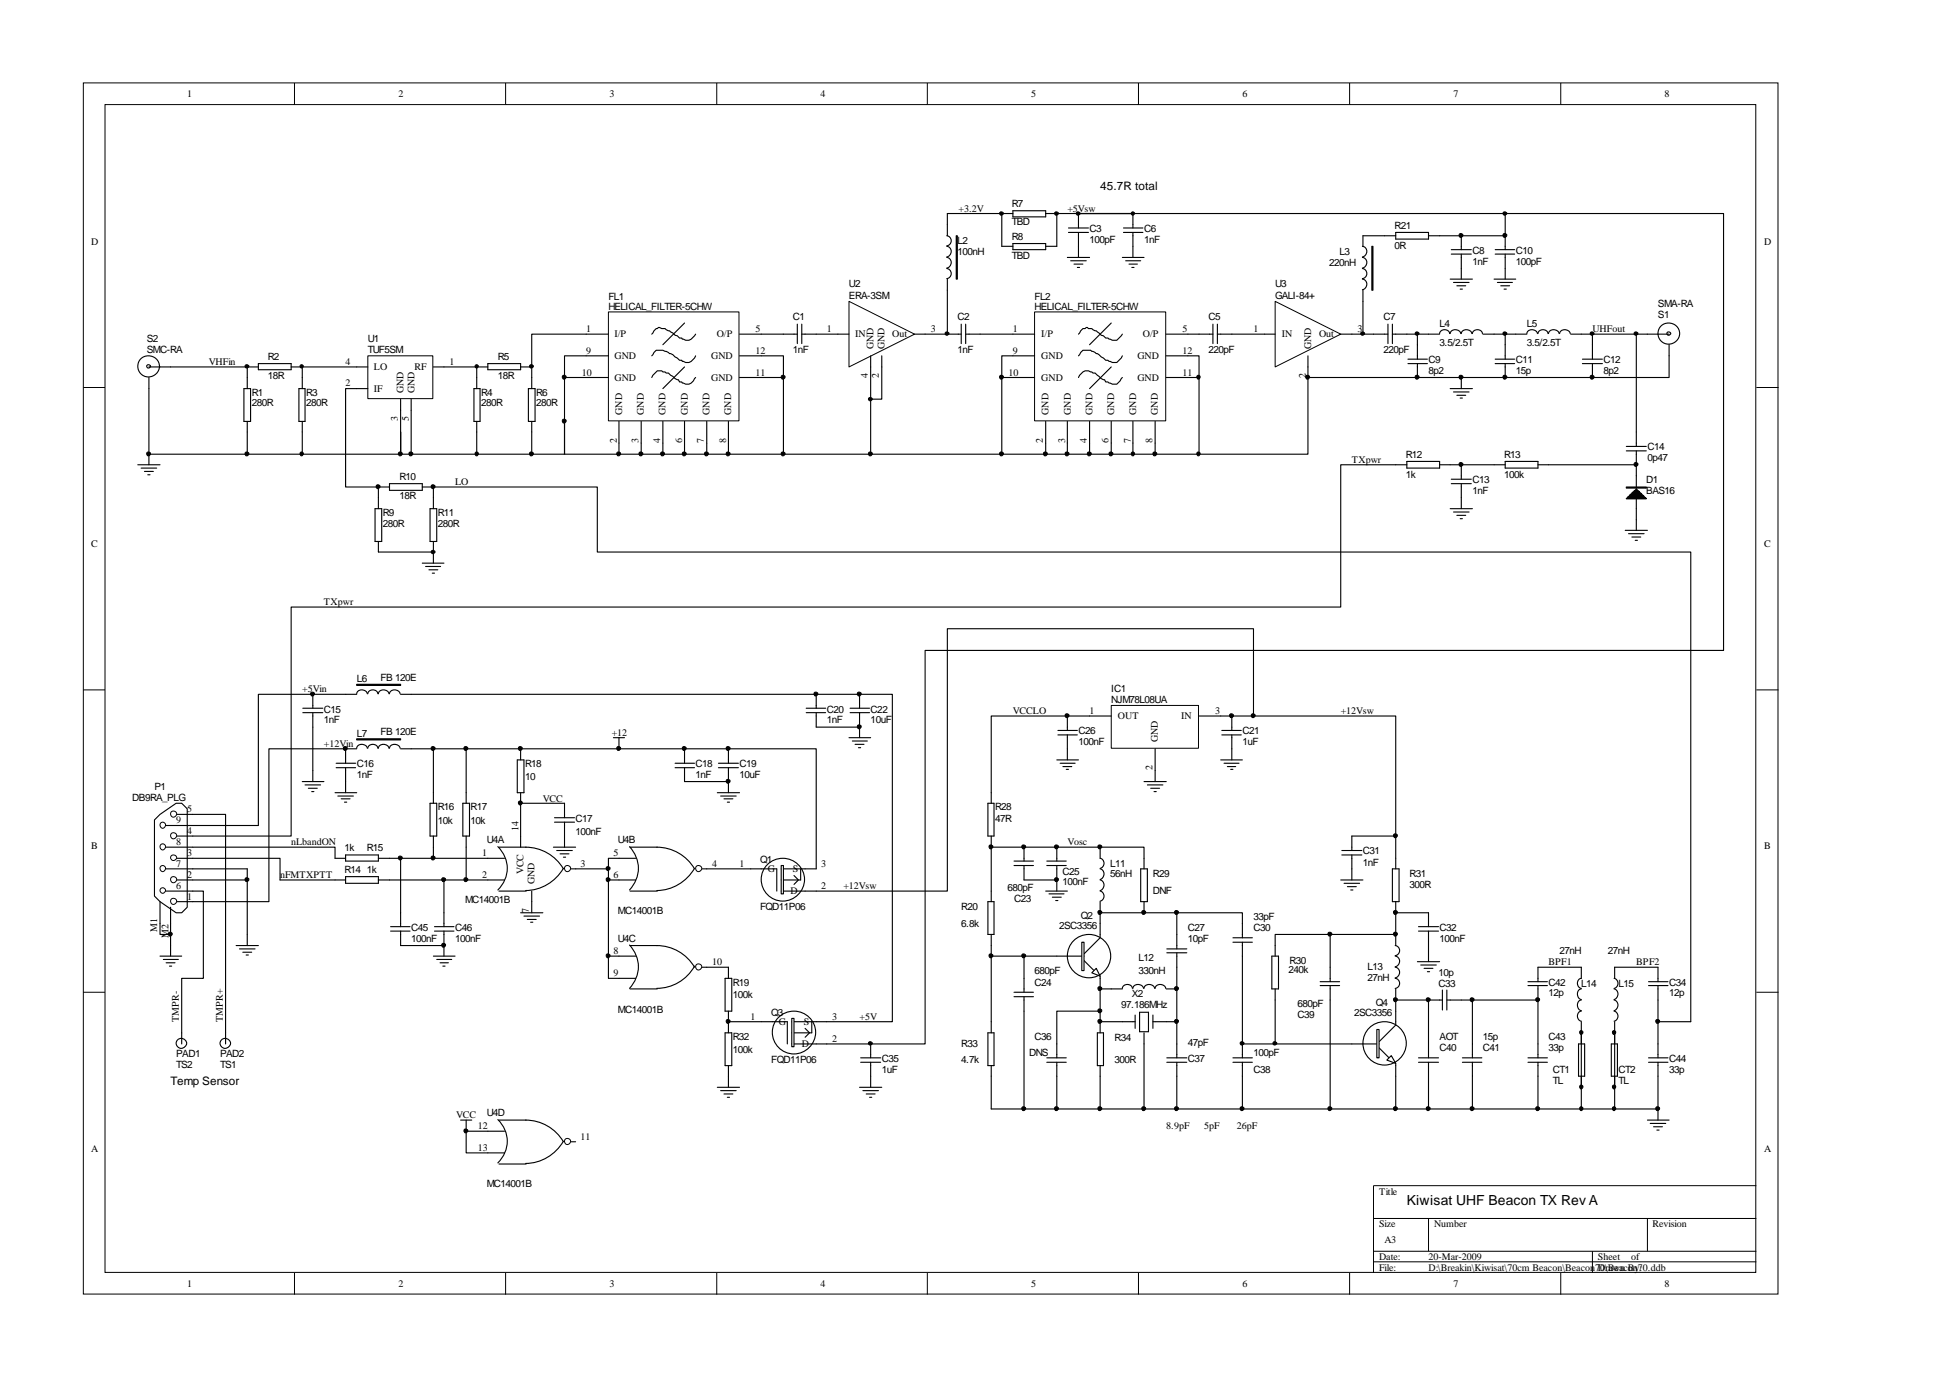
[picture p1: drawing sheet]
<svg xmlns="http://www.w3.org/2000/svg" width="297mm" height="210mm" viewBox="0 0 297 210" stroke-linecap="round" stroke-linejoin="round" font-family="sans-serif">
<g fill="none" stroke="#000" stroke-width=".15">
<path d="M12.7 12.6h258.2v184.5h-258.2zM16 15.9h251.5v177.9h-251.5zM44.9 12.6v3.3M77 12.6v3.3M109.2 12.6v3.3M141.3 12.6v3.3M173.5 12.6v3.3M205.7 12.6v3.3M237.8 12.6v3.3M12.7 59h3.3M267.6 59h3.4M12.7 105.1h3.3"/>
<path d="M267.6 105.1h3.4M12.7 151.1h3.3M267.6 151.1h3.4M44.9 193.9v3.3M77 193.9v3.3M109.2 193.9v3.3M141.3 193.9v3.3M173.5 193.9v3.3M205.7 193.9v3.3M209.3 185.6h58.3M209.3 190.6h58.3M209.3 192.2h58.3"/>
<path d="M217.7 185.6v5M237.8 193.9v3.3M242.7 190.6v3.3M251 185.6v5M267.6 180.6h-58.3v13.3"/>
</g>
<path d="M251 50.9h1.6M254.3 52.5v1.7" fill="none" stroke="#000" stroke-width=".17"/>
<circle cx="254.3" cy="50.8" r=".28" fill="#fff" stroke="#000" stroke-width=".17"/>
<g fill="none" stroke="#000" stroke-width=".17">
<path d="M22.7 57.5v1.7M24.4 55.9h1.6M252.6 50.9h1.7"/>
<circle cx="254.3" cy="50.8" r="1.64"/>
</g>
<circle cx="22.7" cy="55.8" r=".28" fill="#fff" stroke="#000" stroke-width=".17"/>
<g fill="none" stroke="#000" stroke-width=".17">
<path d="M22.7 55.9h1.7"/>
<circle cx="22.7" cy="55.8" r="1.64"/>
</g>
<path d="M92.8 47.6h19.8v16.5h-19.8z" fill="#fff"/>
<path d="M92.7 47.5h19.9v16.6h-19.9z" fill="none" stroke="#000" stroke-width=".15"/>
<g fill="none" stroke="#000" stroke-width=".17">
<path d="M22.7 59.2v10h23.4M26 55.9h11.7v3.3M37.2 59.2h1v5h-1zM37.7 55.9h1.7M39.4 55.4h5v.9h-5zM44.4 55.9h1.7M45.6 59.2h.9v5h-.9zM46.1 57.5v1.7M89.3 50.9h3.4M89.3 54.2h3.4M89.3 57.5h3.4M99.3 54.2l.7-.8h1l1 .5a1.1 1.1 0 0 1 .9 .5l.6 .5h.4a1.2 1.2 0 0 0 1.9-.4l.2-.3"/>
<path d="M99.3 50.9l.2-.2a1.56 1.56 0 0 1 .8-.8l.5 .2h.5l1.2 .6 .4 .4 .3 .1 .3 .3h.4a1.2 1.2 0 0 0 1.9-.3l.2-.3M99.3 57.5l.4-.5a1.16 1.16 0 0 1 1.1-.5l.2 .2 .9 .1 .6 .5a1.1 1.1 0 0 0 .9 .5l.1 .4h.4a1.14 1.14 0 0 0 1.9-.5l.2-.2M104.3 49.2l-3.3 3.3M104.3 55.9l-3.3 3.3M112.7 50.9h3.3M112.7 54.2h3.3M112.7 57.5h3.3M21 70.8h3.4M21.5 71.3h2.4M22 71.8h1.4M22.5 72.3h.4M22.7 69.2v1.6"/>
<path d="M37.7 64.2v1.6M46.1 64.2v1.6M94.3 64.2v3.3M97.7 64.2v3.3M101 64.2v3.3M104.3 64.2v3.3M107.7 64.2v3.3M111 64.2v3.3"/>
</g>
<path d="M56.1 54.3h9.9v6.4h-9.9z" fill="#fff"/>
<path d="M56 54.2h10v6.5h-10z" fill="none" stroke="#000" stroke-width=".15"/>
<g fill="none" stroke="#000" stroke-width=".17">
<path d="M54.4 55.9h1.6M54.4 59.2h1.6M66 55.9h1.6M72.2 59.2h1v5h-1zM72.6 55.9h1.7M72.6 57.5v1.7M74.3 55.4h5v.9h-5zM79.3 55.9h1.7M80.5 59.2h1v5h-1zM81 55.9v3.3M86 57.5v11.7h-25v-3.4v3.4h-14.9M89.3 50.9h-8.3v5"/>
<path d="M89.3 54.2h-3.3v3.3h3.3M116 54.2h3.4v3.3h-3.4M116 50.9h5.5M119.4 57.5v11.7h-8.4M121.5 49.4v2.9M122.2 50.9h2.2M122.2 49.4v2.9M61 60.8v1.7M62.7 60.8v1.7M72.6 64.2v1.6M81 64.2v1.6M86 64.2v5h25v-1.7"/>
<path d="M94.3 67.5v1.7M97.7 67.5v1.7M101 67.5v1.7M104.3 67.5v1.7M107.7 67.5v1.7"/>
</g>
<path d="M129.4 45.9l10 5-10 5z" fill-rule="evenodd" fill="#fff" stroke="#000" stroke-width=".15"/>
<path d="M124.4 50.9h5M132.7 54.2v15M134.4 54.2v6.6h-1.7M139.4 50.9h1.6" fill="none" stroke="#000" stroke-width=".17"/>
<path d="M157.7 47.6h19.9v16.5h-19.9z" fill="#fff"/>
<path d="M157.6 47.5h20v16.6h-20z" fill="none" stroke="#000" stroke-width=".15"/>
<g fill="none" stroke="#000" stroke-width=".17">
<path d="M144.4 34.2v1.7M152.7 37.5h1.6M154.3 37.1h5v.9h-5zM159.3 37.5h1.7M162.8 35.4h3.1M162.8 34.7h3.1M164.3 32.5v2.2M164.3 35.4v2.1M171.2 35.4h3M171.2 34.7h3M172.6 32.5v2.2M172.6 35.4v2.1"/>
<path d="M144.4 42.5v1.7M154.3 50.9h3.3M154.3 54.2h3.3M154.3 57.5h3.3M164.3 54.2l.7-.8h1.2l1.3 .6a3.4 3.4 0 0 0 1.7 1l.3 .2a1.16 1.16 0 0 0 1.2-.5l.3-.5M164.3 50.9l.2-.2a.88 .88 0 0 1 .9-.6l.1-.2 .4 .2h.5l.6 .3 1.5 1.1h.3l.7 .3a1.16 1.16 0 0 0 1.2-.5l.3-.4M164.3 57.5a1.36 1.36 0 0 1 2.2-.7h.4l.6 .5a1.1 1.1 0 0 0 .8 .5l.2 .4h.3l.7 .3a1.2 1.2 0 0 0 1.4-.8l.1-.2M169.3 49.2l-3.3 3.3M169.3 55.9l-3.3 3.3M177.7 50.9h3.3M177.7 54.2h3.3M177.7 57.5h3.3"/>
<path d="M159.3 64.2v3.3M162.6 64.2v3.3M166 64.2v3.3M169.3 64.2v3.3M172.6 64.2v3.3M176 64.2v3.3"/>
</g>
<path d="M145.7 35.9h.2v6.6h-.2z" fill-rule="evenodd" fill="#fff" stroke="#000" stroke-width=".17"/>
<g fill="none" stroke="#000" stroke-width=".17">
<path d="M144.3 35.9a.77 .77 0 0 1 .6 .8 .77 .77 0 0 1-.6 .7M144.3 37.5a.82 .82 0 0 1 .7 .8 .82 .82 0 0 1-.7 .8M144.3 39.2a.82 .82 0 0 1 .7 .8 .82 .82 0 0 1-.7 .8M154.3 32.1h5v.9h-5zM154.3 32.5h-1.6v5M159.3 32.5h1.7v5M162.6 39.2h3.4M163.2 39.7h2.3M164.3 37.5v1.7M144.3 40.9a.77 .77 0 0 1 .6 .8 .77 .77 0 0 1-.6 .7M144.4 44.2v6.7h2.1M146.5 49.4v2.9"/>
<path d="M147.2 50.9h2.2M147.2 49.4v2.9M152.7 57.5h1.6M154.3 54.2h-1.6v15M163.7 40.2h1.3M164.2 40.7h.3M181 54.2h1.7v15h-6.7M181 57.5h1.7M182.7 50.9h2.1M184.8 49.4v2.9M185.5 50.9h2.2M185.5 49.4v2.9"/>
<path d="M57.1 77.5h1.1v5h-1.1zM59.4 74.2h-1.7v3.3M59.4 73.7h4.9v1h-4.9zM64.3 74.2h1.7v3.3M65.5 77.5h1v5h-1zM159.3 67.5v1.7M162.6 67.5v1.7M166 67.5v1.7M169.3 67.5v1.7M172.6 67.5v1.7M176 67.5v1.7h-56.6M57.7 82.5v1.6h8.3"/>
<path d="M64.3 85.8h3.3M64.9 86.3h2.2M65.4 86.8h1.3M65.9 87.3h.3M66 82.5v3.3"/>
</g>
<path d="M194.3 45.9l10 5-10 5z" fill-rule="evenodd" fill="#fff" stroke="#000" stroke-width=".15"/>
<g fill="none" stroke="#000" stroke-width=".17">
<path d="M192.7 50.9h1.6M199.3 54.2v1.7M204.3 50.9h1.7M209.3 50.9h2.2M211.5 49.4v2.9M212.2 50.9h2.2M212.2 49.4v2.9M214.5 55.4h3M214.5 54.7h3M216 52.5v2.2M216 55.4v2.1h26.7v-2.1M217.7 50.9h1.7"/>
<path d="M219.4 50.8a.79 .79 0 0 1 .7-.6 .79 .79 0 0 1 .8 .6M221 50.8a.84 .84 0 0 1 .8-.6 .84 .84 0 0 1 .8 .6M221 59.2h3.4M221.5 59.7h2.4M222.7 50.8a.84 .84 0 0 1 .8-.6 .84 .84 0 0 1 .8 .6M222.7 57.5v1.7M224.4 50.8a.79 .79 0 0 1 .7-.6 .79 .79 0 0 1 .8 .6M226 50.9h6.7M227.8 55.4h3M227.8 54.7h3M229.4 50.9v3.8M229.4 55.4v2.1"/>
<path d="M232.7 50.8a.84 .84 0 0 1 .8-.6 .84 .84 0 0 1 .8 .6M234.4 50.8a.79 .79 0 0 1 .7-.6 .79 .79 0 0 1 .8 .6M236 50.8a.84 .84 0 0 1 .8-.6 .84 .84 0 0 1 .8 .6M237.7 50.8a.84 .84 0 0 1 .8-.6 .84 .84 0 0 1 .8 .6M239.4 50.9h3.3v3.8M241.1 55.4h3.1M241.1 54.7h3.1M222 60.2h1.4M222.5 60.6h.3M247.8 68h3.1M247.8 68.7h3.1M249.3 65.8v2.2"/>
<path d="M249.3 68.7v10.5"/>
</g>
<g fill="#fff" stroke="#000" stroke-width=".17">
<path d="M247.8 74.2h3.1v.2h-3.1z" fill-rule="evenodd"/>
<path d="M247.8 76l1.5-1.5 1.6 1.5z" fill-rule="evenodd"/>
</g>
<g fill="none" stroke="#000" stroke-width=".17">
<path d="M171 39.2h3.3M171.5 39.7h2.3M172.6 37.5v1.7M172 40.2h1.3M172.5 40.7h.3M181 50.9h1.7M187.7 50.9h5M199.3 55.9v1.6M206 50.9h3.3M216 57.5h-16.7v11.7h-16.6M242.7 50.9h6.6M251 50.9h-1.7v14.9"/>
<path d="M254.3 54.2v3.3h-11.6M249.3 74.5l.2 .2-.5 .1h.7l.2 .1h-1.1l-.1 .2h1.3l.2 .2h-1.7l-.2 .2h2.1l.1 .1h-2.3l-.2 .2h2.7l.2 .2h-3.1M249.3 79.2v1.6M247.6 80.8h3.4M248.2 81.3h2.3M248.7 81.8h1.3M249.2 82.3h.3M66 114.1h38.3M93.5 112.4h1.7M94.3 112.4v1.7M51.1 130.7h1.6M51.1 134h1.6"/>
<path d="M52.7 130.2h5v1h-5zM52.7 133.5h5v1h-5zM57.7 130.7h19.2M57.7 134h19.2M65.5 122.4h1v5h-1zM66 120.7v1.7M66 127.4v3.3M70.5 122.4h1v5h-1zM71 120.7v1.7M71 127.4v6.6M75.9 129a4.5 4.5 0 0 1 0 6.6M76 129h4.2"/>
<path d="M76 135.7h4.2M79.3 122.4v6.6M79.3 139h3.4M79.8 139.5h2.4M80.1 129a6.7 6.7 0 0 1 5.8 3.3M81 135.7v3.3M85.9 132.3a6.8 6.8 0 0 1-5.8 3.4M92.7 132.3v1.7h4.2M92.7 134v15h4.2M95.9 129a4.7 4.7 0 0 1 0 6.6M96 129h4.2M96 135.7h4.2"/>
<path d="M96.9 130.7h-4.2v1.6h-5.7M100.1 129a6.7 6.7 0 0 1 5.7 3.3M105.8 132.3a6.8 6.8 0 0 1-5.7 3.4M107 132.3h.7M114.4 132.3h4v3.4M119 135.7h5.4M119 134h3M119 132.3h5.4M121 133.4l.7 .6-.7 .7M80.3 140.1h1.4M80.9 140.5h.3M92.7 145.6h4.2"/>
<path d="M95.9 143.9a4.7 4.7 0 0 1 0 6.7M96 144h4.2M96 150.6h4.2M100.1 144a6.7 6.7 0 0 1 5.7 3.3M105.8 147.2a6.6 6.6 0 0 1-5.7 3.4M107 147.3h.7M110.5 149h1v5h-1zM110.5 157.3h1v5h-1zM111 147.3v1.7M111 154v3.3M75.9 170.5a4.5 4.5 0 0 1 0 6.6M76 170.6h4.2"/>
<path d="M76 177.3h4.2M76.9 172.3h-5.9v3.3h5.9M80.1 170.6a6.7 6.7 0 0 1 5.8 3.3M85.9 173.8a6.8 6.8 0 0 1-5.8 3.4M87 173.9h.7M109.3 165.6h3.4M109.8 166.1h2.4M110.3 166.6h1.4M110.8 167.1h.4M111 162.3v3.3"/>
<circle cx="119.3" cy="134" r="3.3"/>
</g>
<g fill="none" stroke="#000" stroke-width=".15">
<circle cx="86.5" cy="132.3" r=".48"/>
<circle cx="106.5" cy="132.3" r=".48"/>
<circle cx="106.5" cy="147.3" r=".48"/>
<circle cx="86.5" cy="173.9" r=".48"/>
</g>
<path d="M119 131.8h.4v4.4h-.4z" fill-rule="evenodd" fill="#fff" stroke="#000" stroke-width=".17"/>
<g fill="none" stroke="#000" stroke-width=".17">
<path d="M122 132.3v1.7M116 155.6h4v3.4M120.6 155.6h5.4M120.6 159h5.4M120.6 157.3h3.1M122.7 156.6l.7 .7-.7 .7"/>
<circle cx="121" cy="157.3" r="3.3"/>
</g>
<path d="M120.6 155.1h.4v4.3h-.4z" fill-rule="evenodd" fill="#fff" stroke="#000" stroke-width=".17"/>
<g fill="none" stroke="#000" stroke-width=".17">
<path d="M144.4 32.5h8.3M161 32.5h101.6v66.6h-121.6v59.9h-15M207.7 35.9v1.6M207.7 44.2v1.7M66 114.1v6.6M71 114.1v6.6M78.8 115.8h1v4.9h-1zM79.3 114.1v1.7M104.3 114.1h20.1v18.2M23.5 124.9l.9-.8 2.4-1.7h.9l.8 .8v15l-.8 .8h-.9l-2.4-1.7-.9-.8zM24.4 137.3v5h1.6M25.3 132.3h4.1"/>
<path d="M25.3 129h4.1M25.3 135.7h4.1M25.3 125.7h4.1M26 138.2v7.4M27 134h2.4M27 130.7h2.4M27 127.4h2.4M27 124.1h2.4M27 137.3h2.4M79.3 120.7v1.7h6.7v2.2M84.3 129h3.4M84.5 125.2h3"/>
<path d="M84.5 124.6h3M84.8 129.6h2.4M85.3 130.1h1.4M85.9 130.6h.3M86 125.2v3.8M107.7 132.3h6.7M24.4 145.6h3.3M24.9 146.1h2.3M25.3 146.7h1.4M25.8 147.2h.4M111 155.6h5M123.7 155.6v1.7"/>
</g>
<g fill="none" stroke="#000" stroke-width=".15">
<circle cx="24.8" cy="129" r=".45"/>
<circle cx="24.8" cy="132.3" r=".45"/>
<circle cx="24.8" cy="125.7" r=".45"/>
<circle cx="24.8" cy="135.6" r=".42"/>
<circle cx="26.4" cy="127.3" r=".48"/>
<circle cx="26.4" cy="124" r=".48"/>
<circle cx="26.4" cy="137.3" r=".48"/>
<circle cx="26.4" cy="134" r=".48"/>
<circle cx="26.5" cy="130.6" r=".45"/>
</g>
<g fill="#000" stroke="#000" stroke-width=".15">
<circle cx="119.3" cy="57.4" r=".31"/>
<circle cx="152.6" cy="57.4" r=".31"/>
<circle cx="182.6" cy="57.4" r=".28"/>
<circle cx="199.3" cy="57.4" r=".31"/>
<circle cx="222.6" cy="57.4" r=".31"/>
<circle cx="229.3" cy="50.8" r=".28"/>
<circle cx="119.3" cy="69.1" r=".31"/>
<circle cx="132.6" cy="69.1" r=".31"/>
<circle cx="132.6" cy="60.8" r=".28"/>
<circle cx="152.6" cy="69.1" r=".31"/>
<circle cx="159.3" cy="69.1" r=".31"/>
<circle cx="162.6" cy="69.1" r=".31"/>
<circle cx="166" cy="69.1" r=".31"/>
<circle cx="169.3" cy="69.1" r=".31"/>
<circle cx="172.6" cy="69.1" r=".28"/>
<circle cx="176" cy="69.1" r=".31"/>
<circle cx="182.6" cy="69.1" r=".28"/>
</g>
<path d="M209 37.5h.2v6.7h-.2z" fill-rule="evenodd" fill="#fff" stroke="#000" stroke-width=".17"/>
<g fill="none" stroke="#000" stroke-width=".17">
<path d="M144.4 32.5v1.7M207.6 37.5a.82 .82 0 0 1 .7 .8 .82 .82 0 0 1-.7 .8M207.6 39.2a.82 .82 0 0 1 .7 .8 .82 .82 0 0 1-.7 .8M221.1 38.7h3.1M221.1 38h3.1M222.7 35.9v2.1M222.7 38.7v2.2M227.8 38.7h3M227.8 38h3M229.4 32.5v3.4h-10M229.4 35.9v2.1M229.4 38.7v3.8"/>
<path d="M141 50.9h3.4M149.4 50.9h4.9M207.6 40.9a.77 .77 0 0 1 .7 .8 .77 .77 0 0 1-.7 .7M207.6 42.5a.82 .82 0 0 1 .7 .8 .82 .82 0 0 1-.7 .8M207.7 45.9v5M214.4 50.9h3.3M216 50.9v1.6M227.7 42.5h3.3M228.2 43h2.3M228.7 43.5h1.3M229.2 44h.3M214.4 70.8h-10.1v21.7h-159.9v34.9h-15"/>
<path d="M214.4 70.3h5v1h-5zM219.4 70.8h10M221 77.5h3.4M221.1 73.7h3.1M221.1 73h3.1M221.5 78h2.4M222 78.5h1.4M222.5 79h.3M222.7 70.8v2.2M222.7 73.7v3.8M229.4 70.3h5v1h-5zM234.4 70.8h14.9"/>
<path d="M52.7 114.1h-11.7v23.2h-11.6M62.7 105.8h73.3v49.8h-10M102.9 116.9h2.9M102.9 116.3h2.9M104.3 114.1v2.2M104.3 116.9v2.2h6.7M109.5 116.9h3M109.5 116.3h3M111 114.1v2.2M111 116.9v3.8M122.9 108.6h2.9M122.9 107.9h2.9"/>
<path d="M124.4 105.8v2.1M124.4 108.6v2.2h6.6M129.4 112.4h3.3M129.5 108.6h3M129.5 107.9h3M129.9 112.9h2.3M130.3 113.4h1.4M130.8 113.9h.3M131 105.8v2.1M131 108.6v3.8M186 115.8h3.3M186.2 111.9h2.9"/>
<path d="M186.2 111.3h2.9M186.5 116.3h2.3M187 116.8h1.3M187.5 117.2h.4M187.7 109.1v2.2M187.7 111.9v3.9M29.4 134h8.3v10M29.4 130.7h13.3v3.3M29.4 129h21.7v1.7M29.4 132.3h8.3M109.3 120.7h3.4M109.8 121.3h2.4"/>
<path d="M110.3 121.7h1.4M110.8 122.2h.4M150.5 122.4h1v5h-1zM150.5 137.3h1v5h-1zM151 120.7v1.7M151 127.4v1.6M151 135.7v1.6M154.5 131.8h3M154.5 131.2h3M156 129v2.2M156 131.8v2.2M167.6 139h11.7v5.5"/>
<path d="M167.6 129v1.7a.79 .79 0 0 1 .6 .8 .79 .79 0 0 1-.6 .8M167.6 132.3a.84 .84 0 0 1 .6 .9 .84 .84 0 0 1-.6 .8M167.6 134a.84 .84 0 0 1 .6 .8 .84 .84 0 0 1-.6 .9M167.6 135.7a.79 .79 0 0 1 .6 .8 .79 .79 0 0 1-.6 .8M167.6 137.3v3.3M173.8 132.3h1v5h-1zM174.3 130.7v1.6M174.3 137.3v1.7M179.3 139h10v3.8M212.2 132.3h1v5h-1zM212.7 130.7v1.6M212.7 137.3v1.7"/>
<path d="M27.7 157.3v1.7M34.4 157.3v1.7M36 144h3.4M36.5 144.5h2.4M37 145h1.4M37.5 145.5h.3M132.7 159v2.1M150.5 157.3h1v5h-1zM151 142.3v15M151 145.6h10M154.5 151.8h3M154.5 151.1h3"/>
<path d="M156 145.6v5.5M156 151.8v2.2M161 159v2.1M167.2 157.3h.9v5h-.9zM167.6 155.6v1.7M169.3 150.6h1.7M171 150.6a.79 .79 0 0 1 .8-.6 .79 .79 0 0 1 .8 .6M172.6 150.6a.84 .84 0 0 1 .8-.6 .84 .84 0 0 1 .8 .6M174.3 150.6a.84 .84 0 0 1 .8-.6 .84 .84 0 0 1 .8 .6M176 150.6a.84 .84 0 0 1 .8-.6 .84 .84 0 0 1 .8 .6M177.7 150.6h1.6M177.8 144.5h3"/>
<path d="M177.8 145.1h3M179.3 145.1v2.2M179.3 159v2.1M187.9 143.5h2.9M187.9 142.8h2.9M189.3 143.5v2.1M189.3 159v2.1M193.8 145.6h1v5h-1zM194.3 144v1.6M194.3 150.6v1.7M212.6 144a.77 .77 0 0 1 .7 .8 .77 .77 0 0 1-.7 .8M212.6 145.6a.82 .82 0 0 1 .7 .8 .82 .82 0 0 1-.7 .8"/>
<path d="M212.6 147.3a.82 .82 0 0 1 .7 .8 .82 .82 0 0 1-.7 .8M212.6 149a.77 .77 0 0 1 .7 .8 .77 .77 0 0 1-.7 .8M212.7 142.3v1.7M212.7 150.6v3.4M217.7 152.3h2.1M219.8 150.8v3.1M220.5 152.3h2.2M220.5 150.8v3.1M224.4 159v2.1M131 165.6h3.4M131.1 161.8h3.1M131.1 161.1h3.1"/>
<path d="M131.5 166.1h2.4M132 166.6h1.3M132.5 167.1h.3M132.7 161.8v3.8M151 162.3v1.6M151 168.9h101.6v1.7M159.5 161.8h3M159.5 161.1h3M161 161.8v2.1M167.6 162.3v1.6M177.8 161.8h3M177.8 161.1h3"/>
<path d="M179.3 161.8v2.1M187.9 161.8h2.9M187.9 161.1h2.9M189.3 161.8v2.1M222.8 161.8h3M222.8 161.1h3M224.4 161.8v2.1M251 170.6h3.3M251.5 171.1h2.3M252 171.6h1.3M252.5 172.1h.3"/>
<circle cx="27.7" cy="158.9" r=".79"/>
<circle cx="34.3" cy="158.9" r=".79"/>
</g>
<g fill="#000" stroke="#000" stroke-width=".15">
<circle cx="207.7" cy="50.8" r=".28"/>
<circle cx="216" cy="50.8" r=".28"/>
<circle cx="242.6" cy="50.8" r=".28"/>
<circle cx="249.3" cy="50.8" r=".28"/>
</g>
<path d="M169.4 107.5h13.2v6.5h-13.2z" fill="#fff"/>
<path d="M169.3 107.5h13.3v6.5h-13.3z" fill="none" stroke="#000" stroke-width=".15"/>
<g fill="none" stroke="#000" stroke-width=".17">
<path d="M161.2 111.9h3M161.2 111.3h3M162.6 109.1v2.2M162.6 111.9v2.2M166 109.1h3.3M176 114.1v3.3M182.7 109.1h3.3M159.3 135.7h3.3M159.5 131.8h3M159.5 131.2h3M159.9 136.2h2.2M160.4 136.7h1.3"/>
<path d="M160.9 137.2h.3M161 129v2.2M161 131.8v3.9M217.7 139v2.2M201.2 149.5h2.9M201.2 150.1h2.9M202.7 147.3v2.2M202.7 150.1v2.2M206 159h4.1M210.1 159.6l1.6 1.5M212.7 154v2.1l-2.6 2.6M212.7 152.3h5"/>
<path d="M216 146.5h3.4M216.2 141.2h3M216.2 141.8h3M216.5 147h2.4M217 147.5h1.4M217.5 148h.3M217.7 141.8v2.2M217.7 144.9v1.6M217.7 159v2.1M222.7 152.3h1.7M212.7 162v1.9M216.2 161.8h3"/>
<path d="M216.2 161.1h3M217.7 161.8v2.1"/>
</g>
<g fill="#fff" stroke="#000" stroke-width=".17">
<path d="M209.8 156.8h.3v4.3h-.3z" fill-rule="evenodd"/>
<path d="M211.3 161.5l.7-.7 .7 1.2z" fill-rule="evenodd"/>
</g>
<g fill="none" stroke="#000" stroke-width=".17">
<path d="M161 145.6h4.2M165.2 146.3l1.5 1.5M167.6 140.6v2.2l-2.4 2.5M167.6 148.7v1.9M171 155.6h2M173 154.6v2M173.7 154.2h1.3v3h-1.3zM174.3 157.3v1.7M175.7 155.6h2M175.7 154.6v2"/>
<circle cx="211" cy="158.9" r="3.3"/>
</g>
<g fill="#fff" stroke="#000" stroke-width=".17">
<path d="M164.8 143.5h.4v4.3h-.4z" fill-rule="evenodd"/>
<path d="M167 147.5l.6 1.2-1.2-.5z" fill-rule="evenodd"/>
</g>
<g fill="none" stroke="#000" stroke-width=".17">
<path d="M66 74.2h25v9.9h166.6v71.5h-5M52.7 114.1h1.7M61 114.1h1.7M161 115.8h3.3M161.5 116.3h2.3M162 116.8h1.3M162.5 117.2h.3M162.6 109.1h-11.6v11.6M162.6 114.1v1.7M174.3 119.1h3.4M174.8 119.6h2.4M176 117.4v1.7"/>
<path d="M186 109.1h26.7v21.6M191 109.1v-13.3h-46.6v39.9h-20M156 134h5M174.3 130.7v-1.7h-23.3v6.7M175.3 120.1h1.4M175.9 120.6h.3M204.3 134h3.4M204.5 130.2h3M204.5 129.6h3M204.8 134.5h2.4M205.3 135.1h1.4M205.8 135.6h.4"/>
<path d="M206 130.2v3.8M212.7 127.4h-6.7v2.2M217.7 139h-5v3.3h-10M107.7 147.3h3.3M156 154v14.9M167.6 154h-6.6v5M169.3 150.6h-1.7v5h3.4M174.3 159v9.9M177.7 155.6h1.6M179.3 147.3v11.7M189.3 145.6v13.4h5M194.3 152.3v6.7h11.7"/>
<path d="M202.7 142.3h-8.4v1.7M202.7 142.3v5M202.7 152.3v16.6M217.7 144v.9M232.8 150.1h3M232.8 149.5h3M234.4 149.5v-2.2h6.6v1.7a.79 .79 0 0 0-.6 .8 .79 .79 0 0 0 .6 .8M234.4 150.1v11M234.4 152.3h-10v6.7M241 154a.79 .79 0 0 0-.6 .8 .79 .79 0 0 0 .6 .7M241 152.3a.84 .84 0 0 0-.6 .8 .84 .84 0 0 0 .6 .8M241 150.6a.84 .84 0 0 0-.6 .8 .84 .84 0 0 0 .6 .8"/>
<path d="M241 155.6v1.7M246 149a.79 .79 0 0 1 .5 .8 .79 .79 0 0 1-.5 .8M246 150.6a.84 .84 0 0 1 .6 .8 .84 .84 0 0 1-.6 .8M246 152.3a.84 .84 0 0 1 .6 .8 .84 .84 0 0 1-.6 .8M246 154a.79 .79 0 0 1 .5 .8 .79 .79 0 0 1-.5 .7M246 149v-1.7h6.6v2.2M246 155.6v1.7M251.2 150.1h3M251.2 149.5h3M252.6 150.1v11M232.8 161.8h3M232.8 161.1h3"/>
<path d="M234.4 161.8v2.1M251.2 161.8h3M251.2 161.1h3M252.6 161.8v2.1"/>
<circle cx="165.9" cy="145.6" r="3.3"/>
</g>
<g fill="#000" stroke="#000" stroke-width=".15">
<circle cx="191" cy="109" r=".31"/>
<circle cx="92.7" cy="132.3" r=".31"/>
<circle cx="92.7" cy="134" r=".31"/>
<circle cx="179.3" cy="139" r=".31"/>
<circle cx="212.6" cy="127.3" r=".31"/>
<circle cx="25.9" cy="142.3" r=".31"/>
<circle cx="92.7" cy="145.6" r=".31"/>
<circle cx="151" cy="145.6" r=".31"/>
<circle cx="156" cy="145.6" r=".31"/>
<circle cx="167.6" cy="154" r=".31"/>
<circle cx="179.3" cy="155.6" r=".31"/>
<circle cx="194.3" cy="159" r=".28"/>
<circle cx="202.6" cy="142.3" r=".31"/>
</g>
<path d="M54.4 112.5h6.6v.2h-6.6z" fill-rule="evenodd" fill="#fff" stroke="#000" stroke-width=".17"/>
<path d="M52.7 105.8h1.7M54.4 114a.84 .84 0 0 1 .8-.6 .84 .84 0 0 1 .8 .6M56 114a.79 .79 0 0 1 .8-.6 .79 .79 0 0 1 .8 .6M57.7 114a.84 .84 0 0 1 .8-.6 .84 .84 0 0 1 .8 .6M59.4 114a.84 .84 0 0 1 .8-.6 .84 .84 0 0 1 .8 .6M61 105.8h1.7M62.7 114.1h3.3" fill="none" stroke="#000" stroke-width=".17"/>
<g fill="#000" stroke="#000" stroke-width=".15">
<circle cx="66" cy="114" r=".31"/>
<circle cx="71" cy="114" r=".31"/>
<circle cx="94.3" cy="114" r=".31"/>
</g>
<path d="M54.4 104.2h6.6v.2h-6.6z" fill-rule="evenodd" fill="#fff" stroke="#000" stroke-width=".17"/>
<g fill="none" stroke="#000" stroke-width=".17">
<path d="M207.7 35.9h5M212.7 35.4h5v1h-5zM217.7 35.9h1.7M54.4 59.2h-1.7v15h5M54.4 55.9h-8.3v1.6M67.6 55.9h5v1.6M221 42.5h3.4M221.5 43h2.4M222 43.5h1.4M222.5 44h.3M222.7 40.9v1.6M37.7 65.8v3.4"/>
<path d="M46.1 65.8v3.4M61 62.5v6.7M62.7 62.5v6.7M72.6 65.8v3.4M81 65.8v3.4M46.1 119.1h3.3M46.1 108.6h3.1M46.1 107.9h3.1M46.5 119.6h2.4M47.7 105.8v2.1M47.7 108.6v10.5M51.2 116.9h3"/>
<path d="M51.2 116.3h3M52.7 105.8h-13.3v19.9h-10M52.7 114.1v2.2M52.7 116.9v3.8M54.4 105.7a.84 .84 0 0 1 .8-.6 .84 .84 0 0 1 .8 .6M56 105.7a.79 .79 0 0 1 .8-.6 .79 .79 0 0 1 .8 .6M57.7 105.7a.84 .84 0 0 1 .8-.6 .84 .84 0 0 1 .8 .6M59.4 105.7a.84 .84 0 0 1 .8-.6 .84 .84 0 0 1 .8 .6M162.6 109.1h3.4M29.4 135.7h1.6v13.3h-3.3v8.3M29.4 124.1h5v33.2M37.7 132.3v1.7"/>
<path d="M42.7 134h8.4M47 120.1h1.3M47.5 120.6h.3M51.1 120.7h3.3M51.5 121.3h2.3M52 121.7h1.3M52.5 122.2h.3M61 130.7v10.5M67.6 134v7.2M59.5 141.8h3M59.5 141.2h3M61 141.8v2.2h6.6"/>
<path d="M66 145.6h3.3M66.2 141.8h3M66.2 141.2h3M66.5 146.1h2.3M67.1 146.7h1.2M67.5 147.2h.3M67.6 141.8v3.8M217.7 152.3v6.7M240.5 159h1v4.9h-1zM241 157.3v11.6M245.5 159h1v4.9h-1zM246 157.3v11.6"/>
<path d="M70.2 170.6h1.7M71 170.6v1.7M151 163.9v5M161 163.9v5M167.6 163.9v5M179.3 163.9v5M189.3 163.9v5M212.7 163.9v5M217.7 163.9v5M224.4 163.9v5M234.4 163.9v5M252.6 163.9v5"/>
</g>
<g fill="#000" stroke="#000" stroke-width=".15">
<path d="M172.5 32.3h.3l.1 .2-.3 .3-.2-.3z" fill-rule="evenodd"/>
<path d="M45.7 55.7l.3-.1 .2 .2-.2 .3-.2-.1z" fill-rule="evenodd"/>
<path d="M72.4 55.7l.2-.1 .3 .2-.3 .3-.1-.1z" fill-rule="evenodd"/>
<circle cx="152.6" cy="32.5" r=".28"/>
<circle cx="161" cy="32.5" r=".28"/>
<circle cx="164.3" cy="32.5" r=".28"/>
<circle cx="222.6" cy="35.9" r=".31"/>
<circle cx="229.3" cy="35.9" r=".31"/>
<circle cx="229.3" cy="32.5" r=".28"/>
<circle cx="37.6" cy="55.8" r=".28"/>
<circle cx="81" cy="55.8" r=".28"/>
<circle cx="86" cy="57.4" r=".31"/>
<circle cx="144.3" cy="50.8" r=".28"/>
<circle cx="215.9" cy="57.4" r=".31"/>
<circle cx="229.3" cy="57.4" r=".31"/>
<circle cx="242.6" cy="57.4" r=".31"/>
<circle cx="22.6" cy="69.1" r=".31"/>
<circle cx="37.6" cy="69.1" r=".31"/>
<circle cx="45.9" cy="69.1" r=".28"/>
<circle cx="57.6" cy="74.1" r=".31"/>
<circle cx="61" cy="69.1" r=".31"/>
<circle cx="62.6" cy="69.1" r=".31"/>
<circle cx="66" cy="74.1" r=".31"/>
<circle cx="72.6" cy="69.1" r=".28"/>
<circle cx="81" cy="69.1" r=".31"/>
<circle cx="86" cy="64.1" r=".31"/>
<circle cx="94.3" cy="69.1" r=".31"/>
<circle cx="97.7" cy="69.1" r=".31"/>
<circle cx="101" cy="69.1" r=".31"/>
<circle cx="104.3" cy="69.1" r=".31"/>
<circle cx="107.6" cy="69.1" r=".31"/>
<circle cx="110.9" cy="69.1" r=".31"/>
<circle cx="222.6" cy="70.7" r=".31"/>
<circle cx="249.3" cy="70.7" r=".31"/>
<circle cx="66" cy="84.1" r=".28"/>
<circle cx="47.6" cy="105.7" r=".31"/>
<circle cx="52.6" cy="114" r=".31"/>
<circle cx="79.3" cy="114" r=".31"/>
<circle cx="104.3" cy="114" r=".31"/>
<circle cx="110.9" cy="114" r=".31"/>
<circle cx="110.9" cy="119" r=".31"/>
<circle cx="124.3" cy="105.7" r=".31"/>
<circle cx="130.9" cy="110.7" r=".31"/>
<circle cx="130.9" cy="105.7" r=".31"/>
<circle cx="162.6" cy="109" r=".31"/>
<circle cx="187.7" cy="109" r=".31"/>
<circle cx="37.6" cy="134" r=".31"/>
<circle cx="61" cy="130.7" r=".31"/>
<circle cx="66" cy="130.7" r=".31"/>
<circle cx="67.6" cy="134" r=".31"/>
<circle cx="71" cy="134" r=".31"/>
<circle cx="79.3" cy="122.3" r=".31"/>
<circle cx="151" cy="129" r=".31"/>
<circle cx="156" cy="129" r=".31"/>
<circle cx="161" cy="129" r=".31"/>
<circle cx="161" cy="134" r=".31"/>
<circle cx="167.6" cy="129" r=".31"/>
<circle cx="167.6" cy="139" r=".31"/>
<circle cx="174.3" cy="139" r=".31"/>
<circle cx="212.6" cy="139" r=".31"/>
<circle cx="67.6" cy="144" r=".31"/>
<circle cx="110.9" cy="155.6" r=".31"/>
<circle cx="132.6" cy="159" r=".28"/>
<circle cx="167.6" cy="150.6" r=".31"/>
<circle cx="167.6" cy="155.6" r=".31"/>
<circle cx="179.3" cy="150.6" r=".31"/>
<circle cx="189.3" cy="159" r=".28"/>
<circle cx="212.6" cy="152.3" r=".31"/>
<circle cx="212.6" cy="142.3" r=".31"/>
<circle cx="217.6" cy="152.3" r=".31"/>
<circle cx="224.3" cy="152.3" r=".31"/>
<circle cx="234.3" cy="152.3" r=".31"/>
<circle cx="240.9" cy="157.3" r=".28"/>
<circle cx="245.9" cy="157.3" r=".28"/>
<circle cx="252.6" cy="155.6" r=".31"/>
<circle cx="71" cy="172.3" r=".31"/>
<circle cx="156" cy="168.9" r=".31"/>
<circle cx="161" cy="168.9" r=".31"/>
<circle cx="167.6" cy="168.9" r=".31"/>
<circle cx="174.3" cy="168.9" r=".31"/>
<circle cx="179.3" cy="168.9" r=".31"/>
<circle cx="189.3" cy="168.9" r=".31"/>
<circle cx="202.6" cy="168.9" r=".31"/>
<circle cx="212.6" cy="168.9" r=".31"/>
<circle cx="217.6" cy="168.9" r=".31"/>
<circle cx="224.3" cy="168.9" r=".31"/>
<circle cx="234.3" cy="168.9" r=".31"/>
<circle cx="240.9" cy="168.9" r=".28"/>
<circle cx="240.9" cy="165.6" r=".28"/>
<circle cx="245.9" cy="168.9" r=".28"/>
<circle cx="245.9" cy="165.6" r=".28"/>
<circle cx="252.6" cy="168.9" r=".31"/>
</g>
<text font-size="2.1" x="214.4" y="183.6">Kiwisat UHF Beacon TX Rev A</text>
<g font-size="1.8">
<text x="167.6" y="28.9">45.7R total</text>
<text x="26" y="165.3">Temp Sensor</text>
</g>
<g font-size="1.5">
<text x="28.5" y="14.8">1</text>
<text x="60.7" y="14.8">2</text>
<text x="92.9" y="14.8">3</text>
<text x="125.1" y="14.8">4</text>
<text x="157.1" y="14.8">5</text>
<text x="189.3" y="14.8">6</text>
<text x="221.5" y="14.8">7</text>
<text x="253.7" y="14.8">8</text>
<text x="146" y="32.3">+3.2V</text>
<text x="154.2" y="31.5">R7</text>
<text x="154.2" y="34.3">TBD</text>
<text x="162.6" y="32.3">+5Vsw</text>
<text x="166" y="35.3">C3</text>
<text x="174.3" y="35.3">C6</text>
<text x="212.5" y="34.8">R21</text>
<text x="13.9" y="37.3">D</text>
<text x="145.9" y="37.2">L2</text>
<text x="145.9" y="38.8">100nH</text>
<text x="154.2" y="36.5">R8</text>
<text x="154.2" y="39.5">TBD</text>
<text x="166" y="37">100pF</text>
<text x="174.3" y="37">1nF</text>
<text x="202.5" y="40.5">220nH</text>
<text x="204.1" y="38.8">L3</text>
<text x="212.5" y="37.9">0R</text>
<text x="224.4" y="38.6">C8</text>
<text x="224.4" y="40.3">1nF</text>
<text x="231" y="38.6">C10</text>
<text x="231" y="40.3">100pF</text>
<text x="268.8" y="37.3">D</text>
<text x="92.7" y="45.6">FL1</text>
<text x="92.7" y="47.2">HELICAL_FILTER-5CHW</text>
<text x="129.4" y="43.8">U2</text>
<text x="129.4" y="45.5">ERA-3SM</text>
<text x="157.6" y="45.6">FL2</text>
<text x="157.6" y="47.2">HELICAL_FILTER-5CHW</text>
<text x="194.3" y="43.8">U3</text>
<text x="194.3" y="45.5">GALI-84+</text>
<text x="252.6" y="46.8">SMA-RA</text>
<text x="22.4" y="52.2">S2</text>
<text x="22.4" y="53.8">SMC-RA</text>
<text x="56" y="52.2">U1</text>
<text x="56" y="53.8">TUF5SM</text>
<text x="89.3" y="50.6">1</text>
<text x="89.3" y="53.9">9</text>
<text x="93.6" y="51.4">I/P</text>
<text x="109.2" y="51.4">O/P</text>
<text x="115.1" y="50.6">5</text>
<text x="115.1" y="53.9">12</text>
<text x="120.8" y="48.8">C1</text>
<text x="120.8" y="53.8">1nF</text>
<text x="126" y="50.6">1</text>
<text x="130.3" y="51.4">IN</text>
<text x="133.1" y="53.2" transform="rotate(-90 133.1 53.2)">GND</text>
<text x="134.8" y="53.2" transform="rotate(-90 134.8 53.2)">GND</text>
<text x="136" y="51.4">Out</text>
<text x="141.8" y="50.6">3</text>
<text x="145.9" y="48.8">C2</text>
<text x="145.9" y="53.8">1nF</text>
<text x="154.3" y="50.6">1</text>
<text x="154.3" y="53.9">9</text>
<text x="158.7" y="51.4">I/P</text>
<text x="174.2" y="51.4">O/P</text>
<text x="180.2" y="50.6">5</text>
<text x="180.2" y="53.9">12</text>
<text x="184.1" y="48.8">C5</text>
<text x="184.1" y="53.8">220pF</text>
<text x="191" y="50.6">1</text>
<text x="195.3" y="51.4">IN</text>
<text x="199.8" y="53.2" transform="rotate(-90 199.8 53.2)">GND</text>
<text x="201" y="51.4">Out</text>
<text x="206.8" y="50.6">3</text>
<text x="210.8" y="48.8">C7</text>
<text x="210.8" y="53.8">220pF</text>
<text x="219.4" y="49.8">L4</text>
<text x="219.4" y="52.8">3.5/2.5T</text>
<text x="232.7" y="49.8">L5</text>
<text x="232.7" y="52.8">3.5/2.5T</text>
<text x="242.7" y="50.6">UHFout</text>
<text x="252.6" y="48.4">S1</text>
<text x="31.8" y="55.6">VHFin</text>
<text x="40.8" y="54.8">R2</text>
<text x="40.8" y="57.8">18R</text>
<text x="52.7" y="55.6">4</text>
<text x="52.7" y="58.9">2</text>
<text x="57" y="56.4">LO</text>
<text x="57" y="59.7">IF</text>
<text x="61.5" y="59.9" transform="rotate(-90 61.5 59.9)">GND</text>
<text x="63.2" y="59.9" transform="rotate(-90 63.2 59.9)">GND</text>
<text x="63.2" y="56.4">RF</text>
<text x="68.5" y="55.6">1</text>
<text x="75.9" y="54.8">R5</text>
<text x="75.9" y="57.8">18R</text>
<text x="88.6" y="57.2">10</text>
<text x="93.6" y="54.7">GND</text>
<text x="93.6" y="58">GND</text>
<text x="108.4" y="58">GND</text>
<text x="108.4" y="54.7">GND</text>
<text x="115.1" y="57.2">11</text>
<text x="132.2" y="57.5" transform="rotate(-90 132.2 57.5)">4</text>
<text x="133.9" y="57.5" transform="rotate(-90 133.9 57.5)">2</text>
<text x="153.7" y="57.2">10</text>
<text x="158.7" y="54.7">GND</text>
<text x="158.7" y="58">GND</text>
<text x="173.3" y="58">GND</text>
<text x="173.3" y="54.7">GND</text>
<text x="180.2" y="57.2">11</text>
<text x="199" y="57.5" transform="rotate(-90 199 57.5)">2</text>
<text x="217.7" y="55.3">C9</text>
<text x="217.7" y="57">8p2</text>
<text x="231" y="55.3">C11</text>
<text x="231" y="57">15p</text>
<text x="244.3" y="55.3">C12</text>
<text x="244.3" y="57">8p2</text>
<text x="38.4" y="60.3">R1</text>
<text x="38.4" y="61.9">280R</text>
<text x="46.7" y="60.3">R3</text>
<text x="46.7" y="61.9">280R</text>
<text x="60.6" y="64.2" transform="rotate(-90 60.6 64.2)">3</text>
<text x="62.3" y="64.2" transform="rotate(-90 62.3 64.2)">5</text>
<text x="73.3" y="60.3">R4</text>
<text x="73.3" y="61.9">280R</text>
<text x="81.7" y="60.3">R6</text>
<text x="81.7" y="61.9">280R</text>
<text x="94.8" y="63.2" transform="rotate(-90 94.8 63.2)">GND</text>
<text x="98.1" y="63.2" transform="rotate(-90 98.1 63.2)">GND</text>
<text x="101.4" y="63.2" transform="rotate(-90 101.4 63.2)">GND</text>
<text x="104.8" y="63.2" transform="rotate(-90 104.8 63.2)">GND</text>
<text x="108.1" y="63.2" transform="rotate(-90 108.1 63.2)">GND</text>
<text x="111.4" y="63.2" transform="rotate(-90 111.4 63.2)">GND</text>
<text x="159.8" y="63.2" transform="rotate(-90 159.8 63.2)">GND</text>
<text x="163.2" y="63.2" transform="rotate(-90 163.2 63.2)">GND</text>
<text x="166.5" y="63.2" transform="rotate(-90 166.5 63.2)">GND</text>
<text x="169.8" y="63.2" transform="rotate(-90 169.8 63.2)">GND</text>
<text x="173.1" y="63.2" transform="rotate(-90 173.1 63.2)">GND</text>
<text x="176.4" y="63.2" transform="rotate(-90 176.4 63.2)">GND</text>
<text x="94" y="67.5" transform="rotate(-90 94 67.5)">2</text>
<text x="97.3" y="67.5" transform="rotate(-90 97.3 67.5)">3</text>
<text x="100.6" y="67.5" transform="rotate(-90 100.6 67.5)">4</text>
<text x="104" y="67.5" transform="rotate(-90 104 67.5)">6</text>
<text x="107.3" y="67.5" transform="rotate(-90 107.3 67.5)">7</text>
<text x="110.7" y="67.5" transform="rotate(-90 110.7 67.5)">8</text>
<text x="158.9" y="67.5" transform="rotate(-90 158.9 67.5)">2</text>
<text x="162.3" y="67.5" transform="rotate(-90 162.3 67.5)">3</text>
<text x="165.6" y="67.5" transform="rotate(-90 165.6 67.5)">4</text>
<text x="168.9" y="67.5" transform="rotate(-90 168.9 67.5)">6</text>
<text x="172.3" y="67.5" transform="rotate(-90 172.3 67.5)">7</text>
<text x="175.6" y="67.5" transform="rotate(-90 175.6 67.5)">8</text>
<text x="206" y="70.5">TXpwr</text>
<text x="214.2" y="69.8">R12</text>
<text x="229.2" y="69.8">R13</text>
<text x="251" y="68.6">C14</text>
<text x="251" y="70.3">0p47</text>
<text x="60.9" y="73.1">R10</text>
<text x="60.9" y="76">18R</text>
<text x="69.3" y="73.8">LO</text>
<text x="214.2" y="72.7">1k</text>
<text x="224.4" y="73.6">C13</text>
<text x="224.4" y="75.3">1nF</text>
<text x="229.2" y="72.7">100k</text>
<text x="250.9" y="73.6">D1</text>
<text x="250.9" y="75.3">BAS16</text>
<text x="13.9" y="83.3">C</text>
<text x="58.3" y="78.6">R9</text>
<text x="58.3" y="80.3">280R</text>
<text x="66.7" y="78.6">R11</text>
<text x="66.7" y="80.3">280R</text>
<text x="268.8" y="83.3">C</text>
<text x="49.4" y="92.1">TXpwr</text>
<text x="46.1" y="105.4">+5Vin</text>
<text x="54.4" y="103.9">L6</text>
<text x="58" y="103.7">FB 120E</text>
<text x="169.3" y="105.3">IC1</text>
<text x="169.3" y="107">NJM78L08UA</text>
<text x="49.4" y="113.7">+12Vin</text>
<text x="49.4" y="108.6">C15</text>
<text x="49.4" y="110.2">1nF</text>
<text x="54.4" y="112.2">L7</text>
<text x="58" y="112">FB 120E</text>
<text x="93.2" y="112.1">+12</text>
<text x="126" y="108.6">C20</text>
<text x="126" y="110.2">1nF</text>
<text x="132.7" y="108.6">C22</text>
<text x="132.7" y="110.2">10uF</text>
<text x="154.3" y="108.8">VCCLO</text>
<text x="164.3" y="111.9">C26</text>
<text x="164.3" y="113.6">100nF</text>
<text x="166" y="108.8">1</text>
<text x="170.3" y="109.6">OUT</text>
<text x="176.4" y="113" transform="rotate(-90 176.4 113)">GND</text>
<text x="180" y="109.6">IN</text>
<text x="185.2" y="108.8">3</text>
<text x="189.3" y="111.9">C21</text>
<text x="189.3" y="113.6">1uF</text>
<text x="204.3" y="108.8">+12Vsw</text>
<text x="54.4" y="116.9">C16</text>
<text x="54.4" y="118.5">1nF</text>
<text x="80" y="116.9">R18</text>
<text x="80" y="118.8">10</text>
<text x="106" y="116.9">C18</text>
<text x="106" y="118.5">1nF</text>
<text x="112.7" y="116.9">C19</text>
<text x="112.7" y="118.5">10uF</text>
<text x="175.6" y="117.4" transform="rotate(-90 175.6 117.4)">2</text>
<text x="20.2" y="122">DB9RA_PLG</text>
<text x="23.5" y="120.3">P1</text>
<text x="26.8" y="125.4">9</text>
<text x="28.5" y="123.7">5</text>
<text x="66.7" y="123.5">R16</text>
<text x="66.7" y="125.5">10k</text>
<text x="71.7" y="123.5">R17</text>
<text x="71.7" y="125.5">10k</text>
<text x="82.7" y="122.1">VCC</text>
<text x="87.7" y="125.2">C17</text>
<text x="151.6" y="123.5">R28</text>
<text x="151.6" y="125.2">47R</text>
<text x="13.9" y="129.4">B</text>
<text x="26.8" y="128.7">8</text>
<text x="28.5" y="130.4">3</text>
<text x="28.5" y="127.1">4</text>
<text x="44.4" y="128.7">nLbandON</text>
<text x="52.5" y="129.6">1k</text>
<text x="55.9" y="129.6">R15</text>
<text x="73.5" y="130.4">1</text>
<text x="74.2" y="128.5">U4A</text>
<text x="79" y="126.5" transform="rotate(-90 79 126.5)">14</text>
<text x="87.7" y="127.2">100nF</text>
<text x="93.5" y="130.4">5</text>
<text x="94.1" y="128.5">U4B</text>
<text x="115.8" y="131.5">Q1</text>
<text x="162.6" y="128.7">Vosc</text>
<text x="207.7" y="130.1">C31</text>
<text x="207.7" y="131.8">1nF</text>
<text x="268.8" y="129.4">B</text>
<text x="26.8" y="135.4">6</text>
<text x="26.8" y="132.1">7</text>
<text x="28.5" y="133.7">2</text>
<text x="28.5" y="137.1">1</text>
<text x="42.7" y="133.7">nFMTXPTT</text>
<text x="52.5" y="132.9">R14</text>
<text x="55.9" y="132.9">1k</text>
<text x="70.9" y="137.6">MC14001B</text>
<text x="73.5" y="133.7">2</text>
<text x="79.8" y="133.2" transform="rotate(-90 79.8 133.2)">VCC</text>
<text x="81.4" y="134.7" transform="rotate(-90 81.4 134.7)">GND</text>
<text x="88.5" y="132.1">3</text>
<text x="93.5" y="133.7">6</text>
<text x="108.5" y="132.1">4</text>
<text x="112.7" y="132.1">1</text>
<text x="117" y="132.9">G</text>
<text x="120.5" y="136.2">D</text>
<text x="120.8" y="132.9">S</text>
<text x="125.1" y="132.1">3</text>
<text x="125.1" y="135.4">2</text>
<text x="128.5" y="135.4">+12Vsw</text>
<text x="153.5" y="135.7">680pF</text>
<text x="154.5" y="137.4">C23</text>
<text x="161.9" y="133.3">C25</text>
<text x="161.9" y="134.8">100nF</text>
<text x="169.2" y="132">L11</text>
<text x="169.2" y="133.6">56nH</text>
<text x="175.7" y="133.6">R29</text>
<text x="175.7" y="136.2">DNF</text>
<text x="214.8" y="133.6">R31</text>
<text x="214.8" y="135.3">300R</text>
<text x="24" y="142" transform="rotate(-90 24 142)">M1</text>
<text x="25.7" y="142.8" transform="rotate(-90 25.7 142.8)">M2</text>
<text x="62.7" y="141.7">C45</text>
<text x="62.7" y="143.4">100nF</text>
<text x="69.3" y="141.7">C46</text>
<text x="69.3" y="143.4">100nF</text>
<text x="80.6" y="139" transform="rotate(-90 80.6 139)">7</text>
<text x="94.1" y="139.3">MC14001B</text>
<text x="94.1" y="143.4">U4C</text>
<text x="115.8" y="138.6">FQD11P06</text>
<text x="146.5" y="138.6">R20</text>
<text x="146.5" y="141.2">6.8k</text>
<text x="161.4" y="141.5">2SC3356</text>
<text x="164.7" y="140">Q2</text>
<text x="181" y="141.7">C27</text>
<text x="181" y="143.4">10pF</text>
<text x="191" y="141.7">C30</text>
<text x="191" y="140.1">33pF</text>
<text x="219.4" y="141.7">C32</text>
<text x="219.4" y="143.4">100nF</text>
<text x="93.5" y="145.4">8</text>
<text x="93.5" y="148.7">9</text>
<text x="108.5" y="147">10</text>
<text x="157.6" y="148.4">680pF</text>
<text x="173.5" y="146.3">L12</text>
<text x="173.5" y="148.4">330nH</text>
<text x="196.3" y="148.3">240k</text>
<text x="196.5" y="146.9">R30</text>
<text x="208.4" y="147.8">L13</text>
<text x="208.4" y="149.5">27nH</text>
<text x="219.2" y="148.6">10p</text>
<text x="236" y="147">BPF1</text>
<text x="237.7" y="145.3">27nH</text>
<text x="245" y="145.3">27nH</text>
<text x="249.3" y="147">BPF2</text>
<text x="27.3" y="155.6" transform="rotate(-90 27.3 155.6)">TMPR-</text>
<text x="34" y="155.6" transform="rotate(-90 34 155.6)">TMPR+</text>
<text x="94.1" y="154.3">MC14001B</text>
<text x="111.7" y="150.1">R19</text>
<text x="111.7" y="152.1">100k</text>
<text x="114.4" y="155.4">1</text>
<text x="117.5" y="154.8">Q3</text>
<text x="126.8" y="155.4">3</text>
<text x="131" y="155.4">+5V</text>
<text x="157.6" y="150.1">C24</text>
<text x="170.9" y="153.6">97.186MHz</text>
<text x="172.5" y="151.9">X2</text>
<text x="197.7" y="155.1">C39</text>
<text x="197.7" y="153.4">680pF</text>
<text x="206.3" y="154.8">2SC3356</text>
<text x="209.6" y="153.3">Q4</text>
<text x="219.2" y="150.3">C33</text>
<text x="236" y="150.1">C42</text>
<text x="236" y="151.7">12p</text>
<text x="241" y="150.3">L14</text>
<text x="246.6" y="150.3">L15</text>
<text x="254.3" y="150.1">C34</text>
<text x="254.3" y="151.7">12p</text>
<text x="26.8" y="161.1">PAD1</text>
<text x="33.5" y="161.1">PAD2</text>
<text x="111.7" y="158.4">R32</text>
<text x="111.7" y="160.5">100k</text>
<text x="117.5" y="161.9">FQD11P06</text>
<text x="118.7" y="156.1">G</text>
<text x="122.2" y="159.5">D</text>
<text x="122.5" y="156.1">S</text>
<text x="126.8" y="158.7">2</text>
<text x="134.4" y="161.7">C35</text>
<text x="146.5" y="159.4">R33</text>
<text x="146.5" y="161.9">4.7k</text>
<text x="156.8" y="160.9">DNS</text>
<text x="157.6" y="158.4">C36</text>
<text x="169.8" y="158.6">R34</text>
<text x="169.8" y="161.9">300R</text>
<text x="181" y="161.7">C37</text>
<text x="181" y="159.3">47pF</text>
<text x="191" y="160.9">100pF</text>
<text x="219.4" y="160.1">C40</text>
<text x="219.4" y="158.4">AOT</text>
<text x="226" y="160.1">C41</text>
<text x="226" y="158.4">15p</text>
<text x="236" y="158.4">C43</text>
<text x="236" y="160.1">33p</text>
<text x="254.3" y="161.7">C44</text>
<text x="26.8" y="162.7">TS2</text>
<text x="33.5" y="162.7">TS1</text>
<text x="134.4" y="163.4">1uF</text>
<text x="191" y="163.4">C38</text>
<text x="236.6" y="163.4">CT1</text>
<text x="236.6" y="165.1">TL</text>
<text x="246.6" y="163.4">CT2</text>
<text x="246.6" y="165.1">TL</text>
<text x="254.3" y="163.4">33p</text>
<text x="69.5" y="170.3">VCC</text>
<text x="72.8" y="172">12</text>
<text x="74.2" y="170">U4D</text>
<text x="88.5" y="173.7">11</text>
<text x="177.7" y="172">8.9pF</text>
<text x="183.5" y="172">5pF</text>
<text x="188.5" y="172">26pF</text>
<text x="13.9" y="175.4">A</text>
<text x="72.8" y="175.3">13</text>
<text x="268.8" y="175.4">A</text>
<text x="74.2" y="180.9">MC14001B</text>
<text x="210.1" y="182">Title</text>
<text x="210.1" y="187">Size</text>
<text x="210.1" y="192">Date:</text>
<text x="211" y="189.4">A3</text>
<text x="217.7" y="192">20-Mar-2009</text>
<text x="218.5" y="187">Number</text>
<text x="243.5" y="192">Sheet</text>
<text x="248.6" y="192">of</text>
<text x="251.8" y="187">Revision</text>
<text x="28.5" y="196.1">1</text>
<text x="60.7" y="196.1">2</text>
<text x="92.9" y="196.1">3</text>
<text x="125.1" y="196.1">4</text>
<text x="157.1" y="196.1">5</text>
<text x="189.3" y="196.1">6</text>
<text x="210.1" y="193.6">File:</text>
<text x="217.7" y="193.6">D:\Breakin\Kiwisat\70cm Beacon\Beacon70\Beacon70.ddb</text>
<text x="221.5" y="196.1">7</text>
<text x="243.5" y="193.6">Drawn By:</text>
<text x="253.7" y="196.1">8</text>
</g>
</svg>
